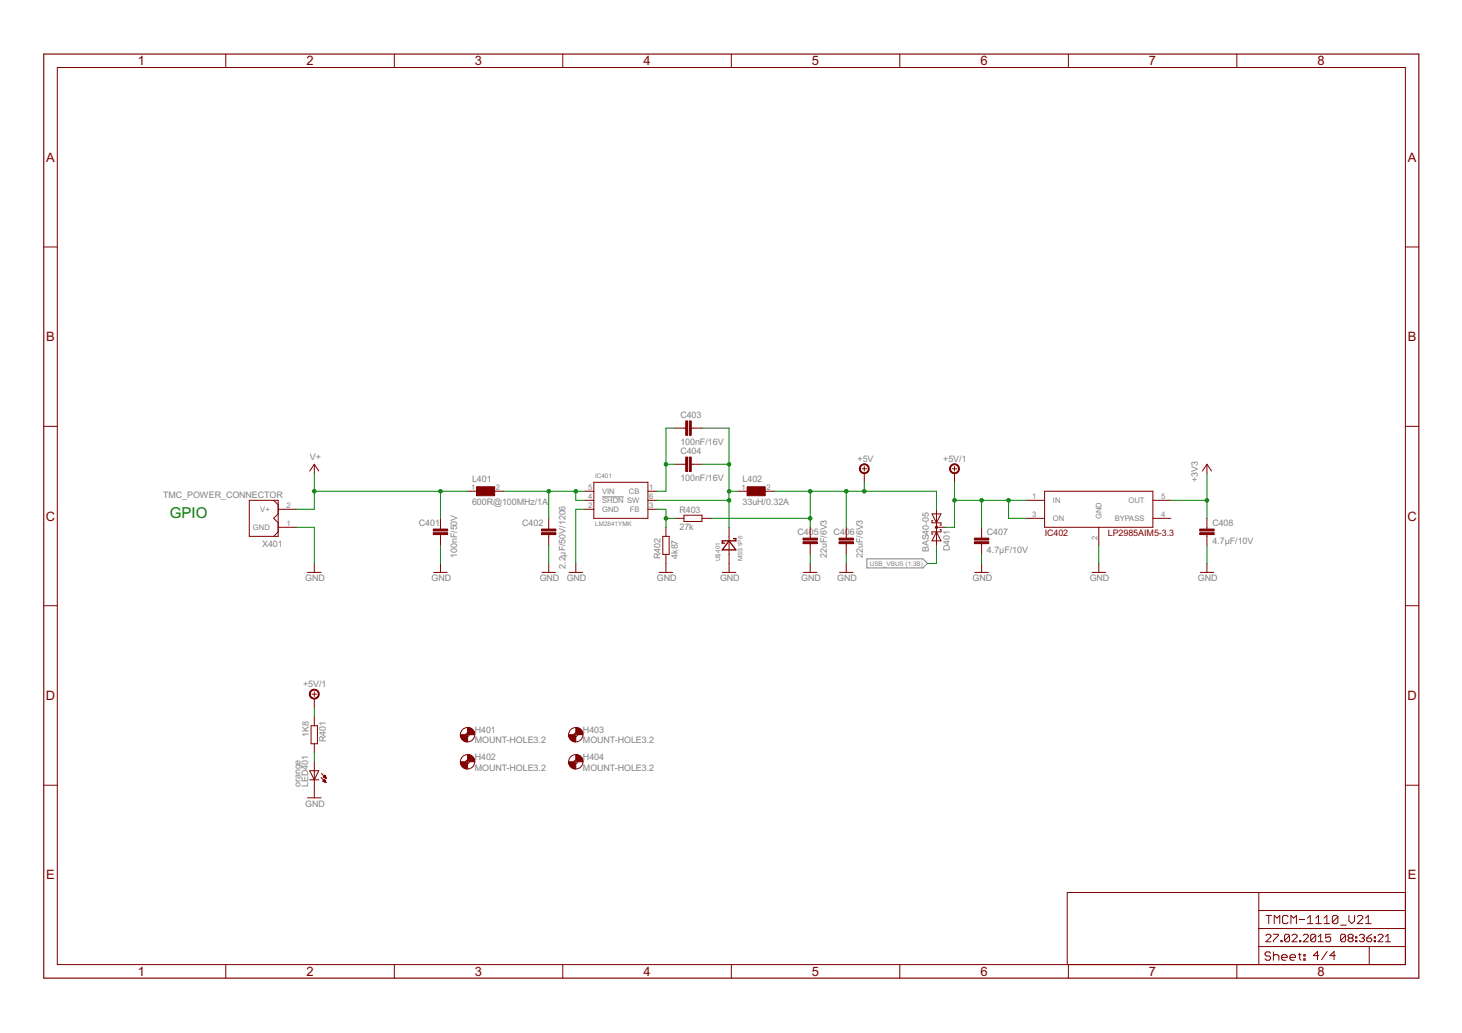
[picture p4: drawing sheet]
<svg xmlns="http://www.w3.org/2000/svg" width="297mm" height="210mm" viewBox="0 0 297 210" stroke-linecap="round" stroke-linejoin="round" font-family="sans-serif">
<path d="M122.3 101h4.4M176.1 113.6h11.4l.9 .9-.9 .9h-11.4z" fill="none" stroke="#808080" stroke-width=".2"/>
<g fill="none" stroke="#800000" stroke-width=".2">
<path d="M11.6 13.7h273.9v182.3h-273.9zM45.9 11v2.7M80.1 11v2.7M114.3 11v2.7M148.6 11v2.7M182.8 11v2.7M217.1 11v2.7M251.3 11v2.7M8.9 50.2h2.7M285.5 50.2h2.8M8.9 86.6h2.7M63.9 94.3v1.9"/>
<path d="M63.9 94.3l.9 1.4M63.9 94.3l-1 1.4M95 99.8h1.8M100.5 99.8h1.8M118.8 99.8h1.8M120.6 98h11v7.3h-11zM131.6 99.8h1.9M137.1 87h2.2M137.1 94.3h2.2M140.4 87h2.2M140.4 94.3h2.2M150 99.8h1.8"/>
<path d="M155.4 99.8h1.9M175.2 95.2h.9M175.6 94.8v.9M175.6 96.2v1.8M193.5 95.2h.9M193.9 94.8v.9M193.9 96.2v1.8M212.2 99.8h22v7.3h-22zM245.2 94.3v1.9M245.2 94.3l.9 1.4M245.2 94.3l-.9 1.4M285.5 86.6h2.8"/>
<path d="M50.7 101.7h5.8v7.3h-5.8zM55.6 101.7l.9 .9M56.5 108.1l-.9 .9M56.5 104.4l-.9 .9 .9 .9M56.5 107.1h3.7M56.5 103.5h3.7M62.5 116.3h2.7M63.9 114.5v1.8M88.1 116.3h2.8M89.5 105.3v2.2M89.5 108.6v2.2M89.5 114.5v1.8"/>
<path d="M110.1 116.3h2.8M111.5 105.3v2.2M111.5 108.6v2.2M111.5 114.5v1.8M115.6 116.3h2.8M117 114.5v1.8M118.8 101.7h1.8M118.8 103.5h1.8M131.6 101.7h1.9M131.6 103.5h1.9M133.9 116.3h2.8M134.7 109h1.3v3.6h-1.3z"/>
<path d="M135.3 107.1v1.9M135.3 112.6v3.7M137.1 105.3h1.9M139 104.7h3.6v1.3h-3.6zM142.6 105.3h1.9M146.7 116.3h2.8M148.1 107.1v9.2M163.2 116.3h2.8M164.6 107.1v2.2M164.6 110.4v2.2M164.6 114.5v1.8M170.6 116.3h2.7"/>
<path d="M171.9 107.1v2.2M171.9 110.4v2.2M171.9 114.5v1.8M189.4 104.4h1.8l-.9 1.8zM189.5 105.8h-.1v.4h1.8v.5h-.2M190.3 107.1h1.8M190.3 103.5v7.3M190.3 108.1l.9 1.8h-1.8zM191 107.6h.2v.5h-1.8v.4h.1M198.1 116.3h2.7M199.4 107.1v2.2M199.4 110.4v2.2"/>
<path d="M199.4 114.5v1.8M208.6 101.7h3.6M208.6 105.3h3.6M221.9 116.3h2.7M223.2 107.1v3.7M223.2 114.5v1.8M234.2 101.7h3.7M234.2 105.3h3.7M243.9 116.3h2.7M245.2 105.3v2.2M245.2 108.6v2.2M245.2 114.5v1.8"/>
<path d="M8.9 123.1h2.7M285.5 123.1h2.8M8.9 159.6h2.7M62.9 156.6h1.9l-.9 1.9zM62.9 158.5h1.9M63.2 147.5h1.3v3.6h-1.3zM63.4 141.1h.9M63.9 140.6v.9M63.9 142v1.8M63.9 145.6v1.9M63.9 151.1v1.9M63.9 154.8v7.3"/>
<path d="M65.2 158l1 1M65.3 157.2l1 1M65.6 158.7l.4-.3 .2 .6M65.6 158.7l.6 .3M65.6 158.7h.5M65.7 158.6h.4M65.7 157.9h.5M65.8 157.9h.4M65.8 157.8h.4M65.8 158.8h.3M65.8 158.5h.2M65.9 157.7h.2"/>
<path d="M65.9 158.4h.1M66 157.6h.1M66 158h.3M66 158.9h.2M66 157.5l.3 .7M66 157.5l-.3 .4 .6 .3M66.1 159h.1M66.2 158.1h.1M94.6 149.3h.8M94.6 154.8h.8M95 148.9v.7M95 154.4v.8"/>
<path d="M116.6 149.3h.7M116.6 154.8h.7M117 148.9v.7M117 154.4v.8M285.5 159.6h2.8M62.5 162.1h2.7M45.9 196v2.8M80.1 196v2.8M114.3 196v2.8M148.6 196v2.8M182.8 196v2.8M217.1 196v2.8"/>
<path d="M251.3 196v2.8M255.8 192.3h29.7M255.8 181.4v14.6M255.8 188.7h29.7M255.8 185h29.7M257.2 190.1l.3-.3h.5l.2 .3v.3l-1 1h1M257.2 186h1.1M257.8 186v1.7M258.1 193.7l-.2-.3h-.6l-.3 .3v.3l.3 .3h.6l.2 .2v.3l-.2 .3h-.6l-.3-.3M258.7 189.8h1v.3l-1 1v.3M258.7 193.4v1.7M258.7 194.3l.3-.3h.5l.3 .3v.8"/>
<path d="M258.9 187.7v-1.7l.6 .6 .5-.6v1.7M260.2 191.1h.3v.3h-.3zM260.4 194.5h1.1v-.2l-.3-.3h-.5l-.3 .3v.5l.3 .3h.5M261.7 186.3l-.3-.3h-.5l-.3 .3v1.1l.3 .3h.5l.3-.3M262 190.1v1l-.3 .3h-.5l-.2-.3M262 190.1l-.3-.3h-.5l-.2 .3v1M262 190.1l-1 1M262.1 194.5h1.1v-.2l-.3-.3h-.5l-.3 .3v.5l.3 .3h.5M262.3 187.7v-1.7l.5 .6 .6-.6v1.7M262.5 190.1l.3-.3h.5l.2 .3v.3l-1 1h1M263.8 194h.5M263.9 186.8h1.2"/>
<path d="M264 191.1h.3v.3h-.3zM264.1 193.7v1.1l.2 .3M264.8 190.1l.2-.3h.6l.2 .3v.3l-1 1h1M264.9 194h.3v.3h-.3zM264.9 194.8h.3v.3h-.3zM265.6 187.7h1.2M265.6 186.6l.6-.6v1.7M267.3 190.1v1l-.2 .3h-.5l-.3-.3M267.3 190.1l-.2-.3h-.5l-.3 .3v1M267.3 190.1l-1 1M267.3 187.7h1.2M267.3 186.6l.6-.6v1.7"/>
<path d="M267.8 191.4h1M267.8 190.4l.5-.6v1.6M267.9 194.2h-1.1l.9-.9v1.7M269 187.7h1.2M269 186.6l.6-.6v1.7M269.6 193.3l-1.1 1.7M270.4 189.8h-1.1v.8l.6-.2h.2l.3 .2v.5l-.3 .3h-.5l-.3-.3M271.3 194.2h-1.1l.8-.9v1.7M271.8 186.3l-.3-.3h-.5l-.3 .3v1.1M271.8 186.3v1.1l-.3 .3h-.5l-.3-.3M271.8 186.3l-1.1 1.1M272.4 188h1.1"/>
<path d="M273.4 190.1v1l-.3 .3h-.5l-.2-.3M273.4 190.1l-.3-.3h-.5l-.2 .3v1M273.4 190.1l-1 1M274.1 186v1.1l.5 .6 .6-.6v-1.1M274.2 190.6l-.3-.2v-.3l.3-.3h.5l.2 .3v.3l-.2 .2M274.2 190.6l-.3 .3v.2l.3 .3h.5l.2-.3v-.2l-.2-.3M274.2 190.6h.5M275.4 191.1h.3v.3h-.3zM275.4 190.4h.3v.2h-.3zM275.8 186.3l.2-.3h.6l.3 .3v.3l-1.1 1.1h1.1M276.2 190.1l.2-.3h.5l.3 .3v.3l-.3 .2M276.7 190.6h.2"/>
<path d="M276.9 190.6l.3 .3v.2l-.3 .3h-.5l-.2-.3M277.5 187.7h1.1M277.5 186.6l.5-.6v1.7M277.7 190.6h.7l.3 .3v.2l-.3 .3h-.5l-.2-.3zM278.2 192.3v3.7M278.7 189.8l-.5 .3-.5 .5M279.2 191.1h.3v.3h-.3zM279.2 190.4h.3v.2h-.3zM280 190.1l.2-.3h.5l.3 .3v.3l-1 1h1M281.5 191.4h1M281.5 190.4l.5-.6v1.6M285.5 181.4h-68.7v14.6"/>
<circle cx="95" cy="149.3" r="1.46"/>
<circle cx="95" cy="154.8" r="1.46"/>
<circle cx="95" cy="149.3" r=".36"/>
<circle cx="95" cy="154.8" r=".36"/>
<circle cx="117" cy="154.8" r="1.46"/>
<circle cx="117" cy="149.3" r="1.46"/>
<circle cx="117" cy="149.3" r=".36"/>
<circle cx="117" cy="154.8" r=".36"/>
</g>
<path d="M8.9 11h279.4v187.8h-279.4z" fill="none" stroke="#800000" stroke-width=".23"/>
<g fill="#800000" stroke="#800000" stroke-width=".2">
<path d="M110 108.2h2.9v.4h-2.9z"/>
<path d="M110 107.5h2.9v.4h-2.9z"/>
<path d="M88 108.2h3v.4h-3z"/>
<path d="M88 107.5h3v.4h-3z"/>
<path d="M198 110.1h2.9v.4h-2.9z"/>
<path d="M198 109.3h2.9v.4h-2.9z"/>
<path d="M243.8 108.2h2.9v.4h-2.9z"/>
<path d="M243.8 107.5h2.9v.4h-2.9z"/>
<path d="M151.8 98.9h3.7v1.8h-3.7z"/>
<path d="M140.1 85.5h.3v3h-.3z"/>
<path d="M139.3 85.5h.4v3h-.4z"/>
<path d="M140.1 92.9h.3v2.9h-.3z"/>
<path d="M139.3 92.9h.4v2.9h-.4z"/>
<path d="M163.2 110.1h2.9v.4h-2.9z"/>
<path d="M163.2 109.3h2.9v.4h-2.9z"/>
<path d="M170.5 110.1h2.9v.4h-2.9z"/>
<path d="M170.5 109.3h2.9v.4h-2.9z"/>
<path d="M96.8 98.9h3.7v1.8h-3.7z"/>
</g>
<g fill="#800000" stroke="#800000" stroke-width=".2">
<path d="M190.1 107h.3v.3h-.3z" fill-rule="evenodd"/>
<path d="M175 94.5a1 1 0 0 1 1.5 .3 1 1 0 0 1-.7 1.4 1 1 0 0 1-1.2-1h.2a.83 .83 0 0 1 1.1-.7 .83 .83 0 0 1 .3 1.3 .83 .83 0 0 1-1.4-.3v-.3h-.2v-.2z" fill-rule="evenodd"/>
<path d="M193.3 94.5a1.01 1.01 0 0 1 1.5 .3 1.01 1.01 0 0 1-.7 1.4 1.01 1.01 0 0 1-1.2-1h.2a.82 .82 0 0 1 1.1-.7 .82 .82 0 0 1 .3 1.3 .82 .82 0 0 1-1.4-.3v-.3h-.2l.1-.2z" fill-rule="evenodd"/>
<path d="M63.2 140.3a1.01 1.01 0 0 1 1.6 .3 1.01 1.01 0 0 1-.7 1.4 1.01 1.01 0 0 1-1.3-.9h.2a.82 .82 0 0 1 1.2-.7 .82 .82 0 0 1 .2 1.3 .82 .82 0 0 1-1.3-.4l-.1-.2h-.2l.1-.3z" fill-rule="evenodd"/>
<path d="M95 147.8a1.45 1.45 0 0 1 1.5 1.5h-1.1l-.2-.3-.2-.1z" fill-rule="evenodd"/>
<path d="M93.5 149.3h1.1l.1 .2 .3 .1v1.1a1.45 1.45 0 0 1-1.5-1.4z" fill-rule="evenodd"/>
<path d="M95 153.3a1.45 1.45 0 0 1 1.5 1.5h-1.1l-.4-.4z" fill-rule="evenodd"/>
<path d="M93.5 154.8h1.1l.1 .2 .3 .2v1.1a1.45 1.45 0 0 1-1.5-1.5z" fill-rule="evenodd"/>
<path d="M117 147.8a1.45 1.45 0 0 1 1.4 1.5h-1.1l-.1-.3-.2-.1z" fill-rule="evenodd"/>
<path d="M115.5 149.3h1.1l.1 .2 .3 .1v1.1a1.45 1.45 0 0 1-1.5-1.4z" fill-rule="evenodd"/>
<path d="M117 153.3a1.45 1.45 0 0 1 1.4 1.5h-1.1l-.3-.4z" fill-rule="evenodd"/>
<path d="M115.5 154.8h1.1l.1 .2 .3 .2v1.1a1.45 1.45 0 0 1-1.5-1.5z" fill-rule="evenodd"/>
</g>
<path d="M148.1 109.9l1.4 1.8h-2.8zM149 109.5h.5v.4h-2.8v.5h.5" fill="none" stroke="#800000" stroke-width=".28"/>
<g fill="none" stroke="#008000" stroke-width=".2">
<path d="M63.9 96.2v7.3h-3.7M63.9 99.8h31.1M89.5 99.8v5.5M102.3 99.8h16.5M111.5 99.8v5.5M117 99.8v1.9h1.8M135.3 94.3h1.8M137.1 87h-1.8v12.8h-1.8M142.6 87h5.5v20.1M142.6 94.3h5.5M148.1 99.8h1.9M157.3 99.8h33v3.7"/>
<path d="M164.6 99.8v7.3M171.9 99.8v7.3M175.6 98v1.8M193.9 98v9.1h-1.8M245.2 96.2v9.1M60.2 107.1h3.7v7.4M89.5 110.8v3.7M111.5 110.8v3.7M118.8 103.5h-1.8v11M133.5 101.7h14.6M133.5 103.5h1.8v3.6M135.3 105.3h1.8"/>
<path d="M144.5 105.3h20.1M164.6 112.6v1.9M171.9 112.6v1.9M190.3 110.8v3.7h-1.9M193.9 101.7h14.7M199.4 101.7v5.4M199.4 112.6v1.9M204.9 101.7v3.6h3.7M223.2 110.8v3.7M237.9 101.7h7.3M245.2 110.8v3.7M63.9 143.8v1.8"/>
<path d="M63.9 153v1.8"/>
</g>
<g fill="#008000" stroke="#008000" stroke-width=".2">
<circle cx="245.2" cy="101.7" r=".36"/>
<circle cx="63.9" cy="99.8" r=".36"/>
<circle cx="89.5" cy="99.8" r=".36"/>
<circle cx="164.6" cy="99.8" r=".36"/>
<circle cx="164.6" cy="105.3" r=".36"/>
<circle cx="175.6" cy="99.8" r=".36"/>
<circle cx="171.9" cy="99.8" r=".36"/>
<circle cx="204.9" cy="101.7" r=".36"/>
<circle cx="199.4" cy="101.7" r=".36"/>
<circle cx="193.9" cy="101.7" r=".36"/>
<circle cx="135.3" cy="94.3" r=".36"/>
<circle cx="148.1" cy="99.8" r=".36"/>
<circle cx="148.1" cy="94.3" r=".36"/>
<circle cx="148.1" cy="101.7" r=".36"/>
<circle cx="135.3" cy="105.3" r=".36"/>
<circle cx="111.5" cy="99.8" r=".36"/>
<circle cx="117" cy="99.8" r=".36"/>
</g>
<text font-size="3.4" fill="#008000" x="34.5" y="105.3">GPIO</text>
<g font-size="2.9" fill="#800000">
<text x="28" y="13.3">1</text>
<text x="62.3" y="13.3">2</text>
<text x="96.5" y="13.3">3</text>
<text x="130.7" y="13.3">4</text>
<text x="165" y="13.3">5</text>
<text x="199.2" y="13.3">6</text>
<text x="233.4" y="13.3">7</text>
<text x="267.7" y="13.3">8</text>
<text x="9.4" y="32.9">A</text>
<text x="286" y="32.9">A</text>
<text x="9.4" y="69.3">B</text>
<text x="286" y="69.3">B</text>
<text x="9.3" y="105.8">C</text>
<text x="286" y="105.8">C</text>
<text x="9.3" y="142.3">D</text>
<text x="286" y="142.3">D</text>
<text x="9.4" y="178.7">E</text>
<text x="286" y="178.7">E</text>
<text x="28" y="198.3">1</text>
<text x="62.3" y="198.3">2</text>
<text x="96.5" y="198.3">3</text>
<text x="130.7" y="198.3">4</text>
<text x="165" y="198.3">5</text>
<text x="199.2" y="198.3">6</text>
<text x="233.4" y="198.3">7</text>
<text x="267.7" y="198.3">8</text>
</g>
<g font-size="2" fill="#808080">
<text x="138.2" y="84.9">C403</text>
<text x="62.9" y="93.4">V+</text>
<text x="138.2" y="90.4">100nF/16V</text>
<text x="138.2" y="92.2">C404</text>
<text x="174.2" y="93.9">+5V</text>
<text x="191.6" y="93.9">+5V/1</text>
<text x="33.1" y="101.1">TMC_POWER_CONNECTOR</text>
<text x="95.9" y="98">L401</text>
<text x="138.2" y="97.7">100nF/16V</text>
<text x="150.9" y="98">L402</text>
<text x="243.4" y="98" transform="rotate(-90 243.4 98)">+3V3</text>
<text x="85.1" y="106.9">C401</text>
<text x="95.9" y="102.6">600R@100MHz/1A</text>
<text x="106.1" y="106.9">C402</text>
<text x="138.1" y="107.7">27k</text>
<text x="138.1" y="104.2">R403</text>
<text x="150.9" y="102.6">33uH/0.32A</text>
<text x="246.3" y="106.9">C408</text>
<text x="53.3" y="111.2">X401</text>
<text x="92.9" y="113.4" transform="rotate(-90 92.9 113.4)">100nF/50V</text>
<text x="134.2" y="113.6" transform="rotate(-90 134.2 113.6)">R402</text>
<text x="137.7" y="113.6" transform="rotate(-90 137.7 113.6)">4k87</text>
<text x="162" y="108.7">C405</text>
<text x="168" y="113.4" transform="rotate(-90 168 113.4)">22uF/6V3</text>
<text x="169.4" y="108.7">C406</text>
<text x="175.3" y="113.4" transform="rotate(-90 175.3 113.4)">22uF/6V3</text>
<text x="188.7" y="112.2" transform="rotate(-90 188.7 112.2)">BAS40-05</text>
<text x="193" y="112" transform="rotate(-90 193 112)">D401</text>
<text x="200.5" y="112.4">4.7µF/10V</text>
<text x="200.5" y="108.7">C407</text>
<text x="246.3" y="110.5">4.7µF/10V</text>
<text x="62" y="118.1">GND</text>
<text x="87.7" y="118.1">GND</text>
<text x="109.7" y="118.1">GND</text>
<text x="114.9" y="115.6" transform="rotate(-90 114.9 115.6)">2.2µF/50V/1206</text>
<text x="115.1" y="118.1">GND</text>
<text x="133.5" y="118.1">GND</text>
<text x="146.3" y="118.1">GND</text>
<text x="162.8" y="118.1">GND</text>
<text x="170.1" y="118.1">GND</text>
<text x="197.6" y="118.1">GND</text>
<text x="221.4" y="118.1">GND</text>
<text x="243.4" y="118.1">GND</text>
<text x="61.6" y="139.7">+5V/1</text>
<text x="62.8" y="149.7" transform="rotate(-90 62.8 149.7)">1K8</text>
<text x="96.5" y="148.9">H401</text>
<text x="118.4" y="148.9">H403</text>
<text x="66.2" y="150.8" transform="rotate(-90 66.2 150.8)">R401</text>
<text x="96.5" y="151.1">MOUNT-HOLE3.2</text>
<text x="96.5" y="154.4">H402</text>
<text x="118.4" y="151.1">MOUNT-HOLE3.2</text>
<text x="118.4" y="154.4">H404</text>
<text x="61" y="159.9" transform="rotate(-90 61 159.9)">orange</text>
<text x="62.6" y="159.9" transform="rotate(-90 62.6 159.9)">LED401</text>
<text x="96.5" y="156.6">MOUNT-HOLE3.2</text>
<text x="118.4" y="156.6">MOUNT-HOLE3.2</text>
<text x="62" y="163.9">GND</text>
</g>
<g font-size="2" fill="#800000">
<text x="212.2" y="109">IC402</text>
<text x="225.1" y="109">LP2985AIM5-3.3</text>
</g>
<g font-size="1.7" fill="#808080">
<text x="95.7" y="99.6">1</text>
<text x="100.7" y="99.6">2</text>
<text x="119.5" y="101.4">4</text>
<text x="119.5" y="99.6">5</text>
<text x="122.3" y="100.4">VIN</text>
<text x="127.8" y="100.4">CB</text>
<text x="131.9" y="99.6">1</text>
<text x="131.9" y="101.4">6</text>
<text x="150.7" y="99.6">1</text>
<text x="155.7" y="99.6">2</text>
<text x="209.7" y="101.4">1</text>
<text x="235.9" y="101.4">5</text>
<text x="51.4" y="107.7">GND</text>
<text x="52.9" y="104">V+</text>
<text x="58.2" y="106.9">1</text>
<text x="58.2" y="103.2">2</text>
<text x="119.5" y="103.2">2</text>
<text x="122.3" y="102.2">SHDN SW</text>
<text x="122.3" y="104">GND</text>
<text x="128" y="104">FB</text>
<text x="131.9" y="103.2">3</text>
<text x="209.7" y="105.1">3</text>
<text x="213.9" y="105.9">ON</text>
<text x="213.9" y="102.2">IN</text>
<text x="223.8" y="105.5" transform="rotate(-90 223.8 105.5)">GND</text>
<text x="226.5" y="105.9">BYPASS</text>
<text x="229.3" y="102.2">OUT</text>
<text x="235.9" y="105.1">4</text>
<text x="223" y="109.7" transform="rotate(-90 223 109.7)">2</text>
</g>
<g font-size="1.4" fill="#808080">
<text x="120.9" y="97.2">IC401</text>
<text x="120.9" y="106.8">LM2841YMK</text>
<text x="146.3" y="114" transform="rotate(-90 146.3 114)">U$401</text>
<text x="150.9" y="114" transform="rotate(-90 150.9 114)">MSS1P6</text>
<text x="176.7" y="114.9">USB_VBUS (1:3B)</text>
</g>
</svg>
